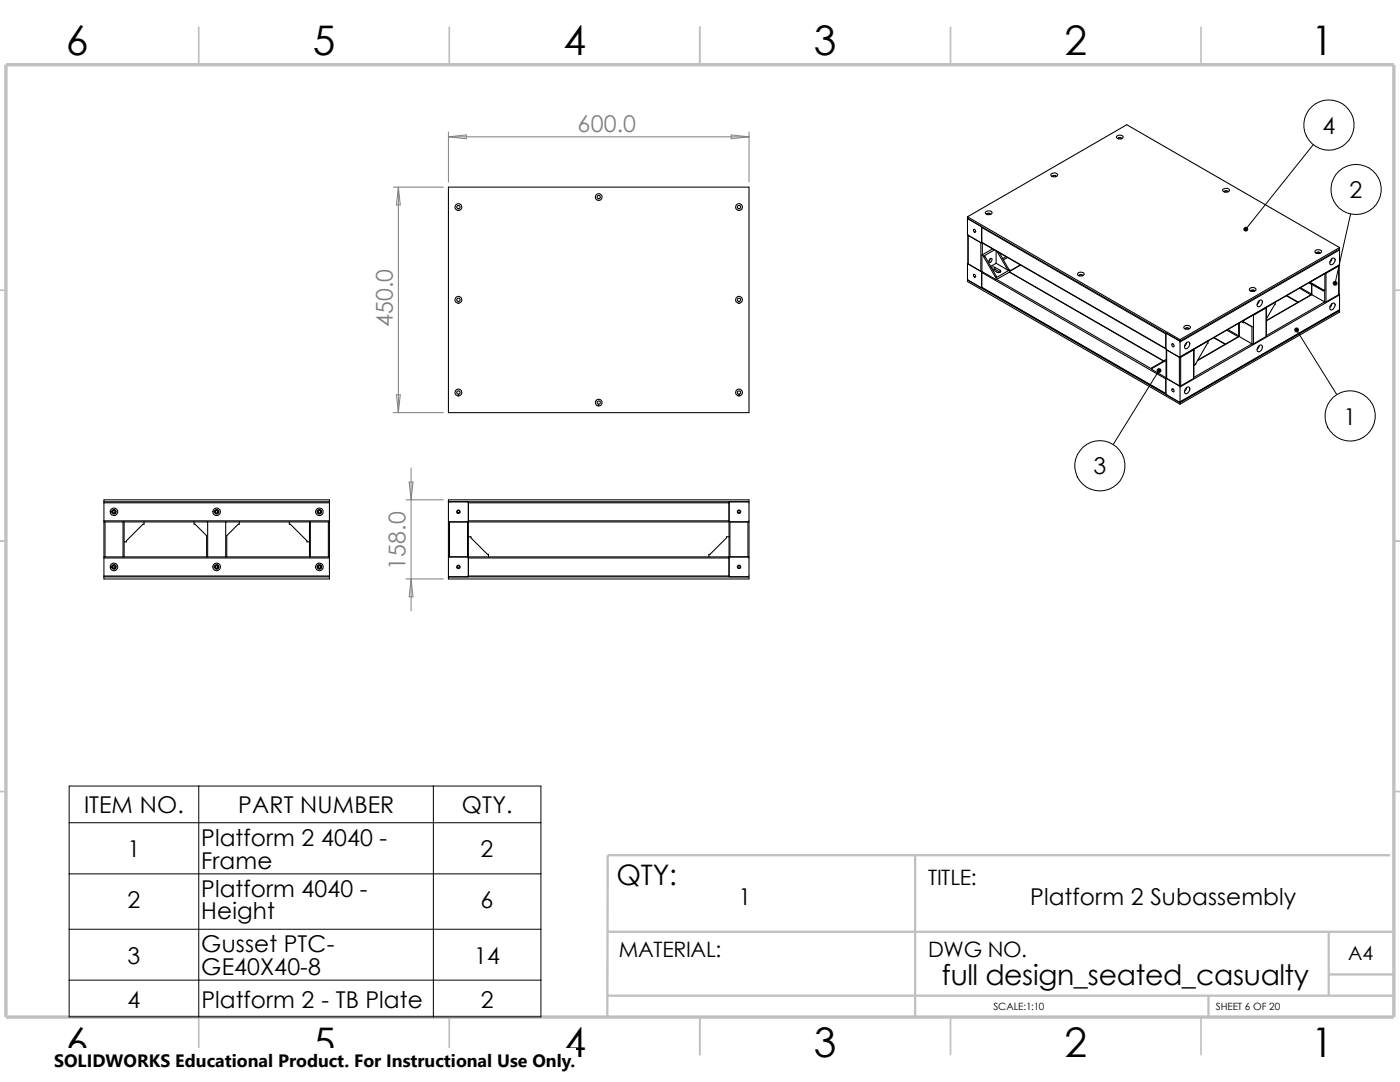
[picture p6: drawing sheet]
<svg xmlns="http://www.w3.org/2000/svg" width="279mm" height="216mm" viewBox="0 0 279 216" stroke-linecap="round" stroke-linejoin="round" font-family="sans-serif">
<g fill="none" stroke="#c0c0c0" stroke-width=".34">
<path d="M39.7 5.4v7.5M89.7 5.4v7.5M139.7 5.4v7.5M189.7 5.4v7.5M239.7 5.4v7.5M-.1 57.9h1.3M278.2 57.9h1.2M-.1 107.9h1.3M278.2 107.9h1.2M-.1 157.9h1.3M278.2 157.9h1.2M39.7 202.9v7.5"/>
<path d="M89.7 202.9v7.5M139.7 202.9v7.5M189.7 202.9v7.5M239.7 202.9v7.5"/>
</g>
<path d="M182.6 170.6v32.3M277.4 170.6h-156.1l-.1 32.3M121.2 198.7h157M121.2 185.9h156.7M241.2 198.7v4.2M265.2 194.4h13M265.2 185.9v12.8" fill="none" stroke="#c0c0c0" stroke-width=".47"/>
<path d="M1.2 12.9h277v190h-277z" fill="none" stroke="#c0c0c0" stroke-width=".68" stroke-linecap="butt"/>
<g fill="none" stroke="#000" stroke-width=".21">
<path d="M89.5 37.3h60v45h-60zM209.8 34.8v-.1a.69 .69 0 0 1 1.2 .3 .7 .7 0 0 1-.7 .3 .7 .7 0 0 1-.5-.5zM210.1 35.2l.2-.1h.3l.1 .1M210.1 35.3a.3 .3 0 0 1 .3-.3 .3 .3 0 0 1 .3 .3M222.8 27.2a.82 .82 0 0 1 1.4 .1 .77 .77 0 0 1-1.4 0zM223.1 27.6l.4-.1 .3 .1M223.2 27.7a.3 .3 0 0 1 .3-.3 .3 .3 0 0 1 .3 .3M244.1 37.8a.81 .81 0 0 1 1.3 .3h-.1a.8 .8 0 0 1-1.3-.2zM244.3 38.3l.3-.2 .4 .2M244.4 38.3a.33 .33 0 0 1 .3-.2 .33 .33 0 0 1 .3 .2M193.1 43.3l31.8-18.4 42.4 24.5M193.1 43.3l42.4 24.5"/>
<path d="M193.1 43.3v.3l42.4 24.5M193.1 55.8v.4l42.4 24.4M193.1 55.8l42.4 24.5M193.1 55.8h.1M193.1 43.6h.1M193.2 52.6v.1M193.2 46.9v5.8M193.2 52.6l-.1 .1M193.2 52.7l2.5 1.4M193.2 52.7h-.1v3.1l2.6 1.6 .2-.1M194.3 45.8a.32 .32 0 0 1 .3 .2 .32 .32 0 0 1 0 .4l-.2-.1zM194.3 54.8a.32 .32 0 0 1 .3 .1 .32 .32 0 0 1 0 .4l-.2-.1z"/>
<path d="M195.7 54.1l.2 .3M195.7 48.4h.3M195.7 54.1h.3M195.7 48.4v5.7M195.9 48.3l.1 .1M195.9 57.3l36.8 21.3M195.9 48.4h.1M195.9 57.4h.1M195.9 45.4l36.8 21.2M195.9 48.3l36.8 21.3M195.9 45.4v2.9M195.9 54.4v2.9"/>
<path d="M195.9 54.4l36.8 21.2M195.9 57.3l36.8 21.2M195.9 45.4l-.1-.2-2.7-1.5v3.1l2.6 1.6M195.9 48.3l-.2 .1M196 45.3l-.1 .1M196 48.4l36.7 21.2M196 54.2l2.8 1.6M196 50.9v3.3M196 50.9l.3 .2M196 54.2l-.1 .2M196 48.5v2.3M196.3 51.1v.2"/>
<path d="M196.3 51.3l2.4 4M196.3 51.3l.3-.2 2.3 4.1-.2 .1M196.7 42.3a.86 .86 0 0 1 1.3 .2 .75 .75 0 0 1-.7 .3 .75 .75 0 0 1-.7-.4zM197 42.8l.2-.2 .5 .2M197 42.8a.3 .3 0 0 1 .3-.3 .3 .3 0 0 1 .3 .3M197.6 51.6a.29 .29 0 0 1 .4 .1 .29 .29 0 0 1-.2 .5v.1a.3 .3 0 0 1-.5-.1 .3 .3 0 0 1 .2-.4zM197.7 51.6l-.3 .5M198 53.7h.5M198.1 53.8l.9 .5a.37 .37 0 0 0 .5 .1 .37 .37 0 0 0 .1-.5M198.1 49.7l-2.1 1.2M198.5 49.9l-2.2 1.2M198.5 53.3h-.4l-.3 .1"/>
<path d="M198.5 53.3l1.1 .6M198.5 53.3v.4M198.5 53.7l1.1 .6M198.7 55.3l.1 .1M198.8 50.1v2.4M198.8 55.4v.4M198.8 52.5l-1.1 .7M198.8 52.5l2.3 1.4M198.9 55.8l31 17.9M199 50.2l2.1 3.7M199.4 50.4l1.9 3.4M199.6 53.9v.4"/>
<path d="M200.8 51.2l-.7 .4M201.1 51.4l-.9 .5M201.3 53.8h.2M201.3 53.8l-.2 .1M201.4 54.3l30.8 17.8M201.5 54.3l30.7 17.7M201.5 53.8l-2.7 1.6M201.5 53.8v.5l-2.7 1.5M203.6 52.9l-2.1 1.2M203.7 52.9l-2.2 1.2M215.1 54.5l.2-.1a.75 .75 0 0 1 1.1 .4 .78 .78 0 0 1-1.3-.1zM215.4 55a.33 .33 0 0 1 .3-.2 .33 .33 0 0 1 .3 .2"/>
<path d="M215.4 55a.38 .38 0 0 1 .6 0M249.4 57.5a.74 .74 0 0 1 1.3 .4 .76 .76 0 0 1-1.4-.2zM249.7 58.1a.33 .33 0 0 1 .3-.2 .33 .33 0 0 1 .3 .2M249.7 58.1l.2-.2h.3l.1 .2M251.3 60l-.4 .7M256.7 59l2.3 1.3M256.8 59l2.3 1.3M259.5 57.4l2.2 1.4-2.4-1.3M261.2 56.4l.4 .2M261.4 56.5l2.7 1.5M261.4 56.5h.1M261.6 56.2h.1"/>
<path d="M261.6 56.2v.4M261.7 56.7l.1 2.1M261.7 58.8l-9 5.2M261.7 56.5l-.1 .1M261.7 56.5l2.4 1.4M261.8 56.7v2.1M261.8 58.8l-9.1 5.2M261.8 58.8l2.6 1.4M262.5 50l.1-.1a.75 .75 0 0 1 1.1 .4 .78 .78 0 0 1-1.3-.1zM262.8 50.5a.33 .33 0 0 1 .3-.2 .33 .33 0 0 1 .3 .2M262.8 50.5l.3-.2 .3 .2M264.1 57.9v.1"/>
<path d="M264.4 57.9v2.3M264.4 54.6h.1M264.4 54.6l-2.8 1.6M264.4 54.6v3.2l-.3 .2M264.6 54.5l-.2 .1M264.6 54.5v5.7M265.8 51.6a.42 .42 0 0 1 .6 .1 .42 .42 0 0 1-.1 .6 .49 .49 0 0 1-.3 .5 .49 .49 0 0 1-.6-.3l.1-.5zM265.8 51.6l-.4 .8M267.2 53.1l-2.6 1.4M267.2 53.1v5.7M267.2 58.8l-2.6 1.4M267.2 53v.1"/>
<path d="M267.3 53l-.1 5.8M267.3 58.7v.1M267.3 49.7v.2M267.3 52.8l-31.8 18.5M267.3 49.4l-31.8 18.4M267.3 49.4v.3l-31.8 18.4M267.3 49.9v2.9M267.3 58.8v3M267.3 58.8l-31.8 18.4M267.3 49.9l-31.8 18.3M267.3 52.8l-31.8 18.4M229.9 73.4v.3l2.8 1.7"/>
<path d="M232.4 71.9l.4 .2M232.4 71.9v.2l-2.4 1.3h-.1M232.4 71.9l-2.5 1.5M232.7 66.6v3M232.7 75.6v2.9M232.7 66.6l.1-.1 2.6 1.5 .1 .2M232.7 78.5l.1 .3 2.6 1.5 .1-.1M232.7 69.6l.1 .2M232.7 66.5v.1M232.7 66.5h.1M232.7 69.8l.1 5.7M232.7 75.4v.2"/>
<path d="M232.7 75.5h.1M232.7 75.4h.1M232.7 71.7l-.3 .2M232.8 69.8l2.6 1.5M232.8 69.8v5.7M232.8 75.5l2.6 1.5M232.8 75.5l-.1 .1M233.9 77.6h.2a.33 .33 0 0 1 .2 .3 .33 .33 0 0 1-.2 .3l-.2-.2zM233.9 68.6h.2a.33 .33 0 0 1 .2 .3 .33 .33 0 0 1-.2 .3l-.2-.2zM235.4 71.3h.2M235.4 71.3v5.7M235.4 77h.2"/>
<path d="M235.4 77l.1 .2M235.5 71.2l-.1 .1M235.5 67.8v.3M235.5 68.2v3M235.5 77.2v3M235.6 71.3v5.7M236.3 65.2a.76 .76 0 0 1 1.3 .2l-.1 .1a.83 .83 0 0 1-1.2-.1zM236.6 65.7a.33 .33 0 0 1 .3-.3 .33 .33 0 0 1 .3 .3M236.6 65.6l.2-.2 .4 .2M236.8 77.3a.39 .39 0 0 1 .6 0 .39 .39 0 0 1 0 .6 .64 .64 0 0 1-.9 .5 .98 .98 0 0 1 .3-1.1zM236.8 68.4a.43 .43 0 0 1 .7 0 .43 .43 0 0 1-.2 .6 .48 .48 0 0 1-.4 .5 .48 .48 0 0 1-.5-.2l.1-.6zM236.8 77.3l-.4 .8"/>
<path d="M236.8 68.4l-.4 .7M238.2 69.8l-2.6 1.5M238.2 69.8v5.7M238.2 75.5l-2.6 1.5M238.3 69.7l-.1 .1M238.3 69.7l-.1 5.8M238.3 69.7h.1M241.1 68l-2.8 1.7M241.1 68v.5l-2.5 4.2-.3 .2M241.1 68h.1M242.2 67.4l2.3 1.3M242.3 67.4l2.3 1.3"/>
<path d="M244.8 65.9l2.3 1.3M245 65.7l2.2 1.3M247.2 64.5v2.5M247.2 67h.1M247.3 67.1h.1M247.3 67.1h-.1M247.3 64.5v2.6M247.3 67.1l-8.3 4.8M247.3 67.1l-8.3 4.9M247.3 64.4v2.7M247.3 67.1l2.6 1.5M247.8 64.2l.4 .2"/>
<path d="M248.2 64h.1M248.2 64v.4M248.3 64.3l-.1 .1M248.3 64.3l1.6 .9M248.3 64.3l1.4 .8M249.9 65.2v3.4M249.9 68.6l-11.6 6.7M249.9 68.6h.2M250.1 62.9h-.2M250.1 62.9l2.6-1.5v-.1v5.8M250.1 62.9v5.7M251 62.3l-2.8 1.7"/>
<path d="M251.2 69a.44 .44 0 0 1 .7 0 .44 .44 0 0 1-.1 .6 .54 .54 0 0 1-.3 .5 .54 .54 0 0 1-.6-.1v-.4zM251.2 60.1a.41 .41 0 0 1 .6-.2 .41 .41 0 0 1 .1 .6 .59 .59 0 0 1-.3 .6 .59 .59 0 0 1-.7-.1v-.4zM251.3 69l-.4 .7M252.7 67.1l-2.6 1.5M252.7 67.1h.1M254.5 60.3l-2.8 1.6M254.5 60.3v.4l-1.8 2.9M254.5 60.3h.1M264.4 60.2h.2M264.4 60.2l-11.7 6.8M265.8 60.6a.42 .42 0 0 1 .6 0 .42 .42 0 0 1-.1 .7 .49 .49 0 0 1-.3 .5 .49 .49 0 0 1-.6-.3l.1-.5zM265.8 60.6l-.4 .7"/>
<path d="M267.3 61.9v.1M267.3 61.8l-31.8 18.5M267.3 62v.3l-31.8 18.3M267.3 62l-31.8 18.3M267.3 61.8l-31.8 18.4M89.5 99.7h60v.4h-60zM235.5 80.3v.3M20.7 111.1h.3M20.7 100.1v-.4h45v.4M20.7 115.1v.4h45v-.4M20.7 100.1h45M20.7 100.3v3.6"/>
<path d="M20.7 104.1v7M20.7 111.3v3.6M20.7 115.1h45M20.7 100.3h45M20.7 103.9h45M20.7 111.3h45M20.7 114.9h45M20.7 104.1h.3M20.7 100.1v.2M20.7 103.9v.2M20.7 111.1v.2M20.7 114.9v.2"/>
<path d="M21 104.1h3.6M21 111.1h3.6M21 104.1v7M24.6 111.1h.2M24.6 104.1v7M24.6 104.1h.2M24.8 104.1h16.6M24.8 104.1v7M24.8 111.1h16.4M28.7 104.1v.5h-.2l-3.3 3.3v.2h-.4M38.7 104.1v.5h.2l2.4 2.3M41.2 111.1h.2"/>
<path d="M41.2 106.9v4.2M41.4 104.1h3.6M41.4 111.1h3.6M41.4 104.1v7M45 111.1h.3M45 104.1h16.8M45 104.1v7M45.3 111.1h16.5M45.3 106.9v4.2M47.8 104.1v.5h-.3l-2.3 2.3M57.7 104.1v.5h.3l3.3 3.3v.2h.5M61.8 111.1h.1"/>
<path d="M61.8 104.1v7M61.8 104.1h.1M61.9 104.1h3.6M61.9 104.1v7M61.9 111.1h3.6M65.5 104.1h.2M65.5 104.1v7M65.5 111.1h.2M65.7 100.3v3.6M65.7 104.1v7M65.7 111.3v3.6M65.7 100.1v.2"/>
<path d="M65.7 103.9v.2M65.7 111.1v.2M65.7 114.9v.2M89.5 115.1h60v.4h-60zM89.7 104.1h-.2v7h.2M89.7 100.1l-.2 .1v3.7l.2 .2M89.7 111.1l-.2 .1v3.7l.2 .2M89.7 104.1h3.6M89.7 111.1h3.6M89.7 104.1v7M93.3 111.1h.2M93.3 100.2l.2 .1"/>
<path d="M93.3 111.2l.2 .1M93.3 104.1v7M93.3 104.1h.2M93.5 100.1v.2M93.5 103.9v.2M93.5 111.1v.2M93.5 114.9v.2M93.5 104.1h52M93.5 111.1h52M93.5 100.3h52M93.5 103.9h52M93.5 111.3h52"/>
<path d="M93.5 114.9h52M93.5 107.1h.5v.2l3.3 3.3h.2v.5M93.5 100.3v3.6M93.5 104.1v7M93.5 111.3v3.6M93.5 114.9l-.2 .2M93.5 103.9l-.2 .2M145.5 111.1h.2M145.5 107.1h-.5v.2l-3.3 3.3h-.2v.5M145.5 100.3v3.6M145.5 104.1v7M145.5 111.3v3.6"/>
<path d="M145.5 104.1h.2M145.5 100.1v.2M145.5 103.9v.2M145.5 111.1v.2M145.5 114.9v.2M145.5 114.9l.2 .2M145.5 103.9l.2 .2M145.7 111.1l-.2 .2M145.7 100.1l-.2 .2M145.7 104.1h3.6M145.7 111.1h3.6M145.7 104.1v7"/>
<path d="M149.3 104.1v7M149.3 104.1h.2v7h-.2M149.3 111.1l.2 .2v3.6M149.3 100.1l.2 .2v3.7l-.2 .1M149.4 114.9l-.1 .2"/>
<circle cx="119.5" cy="39.3" r=".67"/>
<circle cx="119.5" cy="39.3" r=".33"/>
<circle cx="91.5" cy="41.3" r=".33"/>
<circle cx="91.5" cy="59.8" r=".33"/>
<circle cx="91.5" cy="59.8" r=".68"/>
<circle cx="91.5" cy="41.3" r=".68"/>
<circle cx="147.5" cy="41.3" r=".33"/>
<circle cx="147.5" cy="59.8" r=".33"/>
<circle cx="147.5" cy="41.3" r=".68"/>
<circle cx="147.5" cy="59.8" r=".68"/>
<circle cx="91.5" cy="78.3" r=".33"/>
<circle cx="91.5" cy="78.3" r=".68"/>
<circle cx="147.5" cy="78.3" r=".33"/>
<circle cx="147.5" cy="78.3" r=".68"/>
<circle cx="119.5" cy="80.3" r=".65"/>
<circle cx="119.5" cy="80.3" r=".33"/>
<circle cx="22.7" cy="102.1" r=".25"/>
<circle cx="22.7" cy="113.1" r=".25"/>
<circle cx="22.7" cy="102.1" r=".33"/>
<circle cx="22.7" cy="113.1" r=".33"/>
<circle cx="22.8" cy="102.1" r=".74"/>
<circle cx="22.8" cy="113.1" r=".45"/>
<circle cx="22.8" cy="102.1" r=".45"/>
<circle cx="22.8" cy="113.1" r=".75"/>
<circle cx="43.2" cy="113.1" r=".25"/>
<circle cx="43.2" cy="102.1" r=".25"/>
<circle cx="43.2" cy="102.1" r=".74"/>
<circle cx="43.2" cy="113.1" r=".45"/>
<circle cx="43.2" cy="102.1" r=".45"/>
<circle cx="43.3" cy="102.1" r=".35"/>
<circle cx="43.3" cy="113.1" r=".35"/>
<circle cx="43.3" cy="113.1" r=".75"/>
<circle cx="63.7" cy="102.1" r=".75"/>
<circle cx="63.7" cy="102.1" r=".46"/>
<circle cx="63.7" cy="113.1" r=".46"/>
<circle cx="63.8" cy="102.1" r=".34"/>
<circle cx="63.8" cy="113.1" r=".34"/>
<circle cx="63.8" cy="113.1" r=".76"/>
<circle cx="63.8" cy="102.1" r=".25"/>
<circle cx="63.8" cy="113.1" r=".25"/>
<circle cx="91.5" cy="102.1" r=".33"/>
<circle cx="91.5" cy="113.1" r=".33"/>
<circle cx="91.5" cy="102.1" r=".24"/>
<circle cx="91.5" cy="113.1" r=".24"/>
<circle cx="147.5" cy="113.1" r=".24"/>
<circle cx="147.5" cy="102.1" r=".25"/>
<circle cx="147.5" cy="102.1" r=".35"/>
<circle cx="147.5" cy="113.1" r=".34"/>
</g>
<g fill="none" stroke="#000" stroke-width=".2">
<path d="M262.1 28.9l-13.5 16.8M269.5 42.7l-3.1 13.8M231.3 73.9l-9.1 14.8M258.7 65.8l8.1 12.9M13.8 156.8h94.1v46.1h-94.1zM39.7 156.8v46.1M86.5 156.8v46.1M13.8 164.2h94.1M13.8 174.4h94.1M13.8 185.4h94.1M13.8 195.6h94.1"/>
<circle cx="265.2" cy="25" r="5"/>
<circle cx="270.6" cy="37.8" r="5"/>
<circle cx="219.5" cy="93" r="5"/>
<circle cx="269.4" cy="83" r="5"/>
</g>
<g fill="none" stroke="#808080" stroke-width=".2">
<path d="M78.5 37.3h10M79.5 37.3v45M79.5 37.3l.4 3.6h-.8zM89.5 26.3v10M89.5 27.3h60M89.5 27.3l3.5-.4v.8zM145.9 26.9l3.6 .4-3.6 .4zM149.5 26.3v10M79.1 78.8h.8l-.4 3.5zM78.5 82.3h10M81 99.7h7.5M81.7 96.2h.7l-.4 3.5z"/>
<path d="M82 93.4v28.5M81 115.5h7.5M82 115.5l.4 3.6h-.7z"/>
</g>
<g fill="#000" stroke="#000" stroke-width=".2">
<circle cx="248.6" cy="45.7" r=".39"/>
<circle cx="266.5" cy="56.5" r=".38"/>
<circle cx="231.3" cy="73.9" r=".38"/>
<circle cx="258.8" cy="65.8" r=".38"/>
</g>
<path d="M10.8 209.2h104.1v6.7h-104.1z" fill="#fff"/>
<g font-size="8.1">
<text x="13.2" y="10.9">6</text>
<text x="62.4" y="10.9">5</text>
<text x="112.4" y="10.9">4</text>
<text x="162.4" y="10.9">3</text>
<text x="212.4" y="10.9">2</text>
<text x="261.7" y="10.9">1</text>
<text x="13.2" y="210.9">6</text>
<text x="62.4" y="210.9">5</text>
<text x="112.4" y="210.9">4</text>
<text x="162.4" y="210.9">3</text>
<text x="212.4" y="210.9">2</text>
<text x="261.7" y="210.9">1</text>
</g>
<g font-size="5.6">
<text x="123" y="176.7">QTY:</text>
<text x="188" y="196.5">full design_seated_casualty</text>
</g>
<g font-size="4.6" fill="#808080">
<text x="115.3" y="26.4">600.0</text>
<text x="78.4" y="65.3" transform="rotate(-90 78.4 65.3)">450.0</text>
<text x="80.9" y="113.6" transform="rotate(-90 80.9 113.6)">158.0</text>
</g>
<g font-size="4.6">
<text x="263.9" y="26.7">4</text>
<text x="269.3" y="39.5">2</text>
<text x="268.1" y="84.7">1</text>
<text x="218.2" y="94.7">3</text>
<text x="16.8" y="162.3">ITEM NO.</text>
<text x="47.6" y="162.3">PART NUMBER</text>
<text x="92.2" y="162.3">QTY.</text>
<text x="25.4" y="171">1</text>
<text x="40.2" y="168.8">Platform 2 4040 -</text>
<text x="40.2" y="173.3">Frame</text>
<text x="95.9" y="171">2</text>
<text x="40.2" y="178.9">Platform 4040 -</text>
<text x="25.4" y="181.2">2</text>
<text x="40.2" y="183.5">Height</text>
<text x="95.9" y="181.2">6</text>
<text x="147.4" y="180.6">1</text>
<text x="205.6" y="180.6">Platform 2 Subassembly</text>
<text x="40.2" y="190">Gusset PTC-</text>
<text x="25.4" y="192.3">3</text>
<text x="40.2" y="194.5">GE40X40-8</text>
<text x="94.6" y="192.3">14</text>
<text x="25.4" y="201">4</text>
<text x="40.2" y="201">Platform 2 - TB Plate</text>
<text x="95.9" y="201">2</text>
</g>
<g font-size="4.2">
<text x="185.2" y="176.7">TITLE:</text>
<text x="123.5" y="191">MATERIAL:</text>
<text x="185.2" y="191">DWG NO.</text>
</g>
<text font-size="3.9" x="269.1" y="191.5">A4</text>
<text font-size="3.6" x="10.8" y="213">SOLIDWORKS Educational Product. For Instructional Use Only.</text>
<g font-size="2">
<text x="198.2" y="201.6">SCALE:1:10</text>
<text x="242.7" y="201.6">SHEET 6 OF 20</text>
</g>
</svg>
